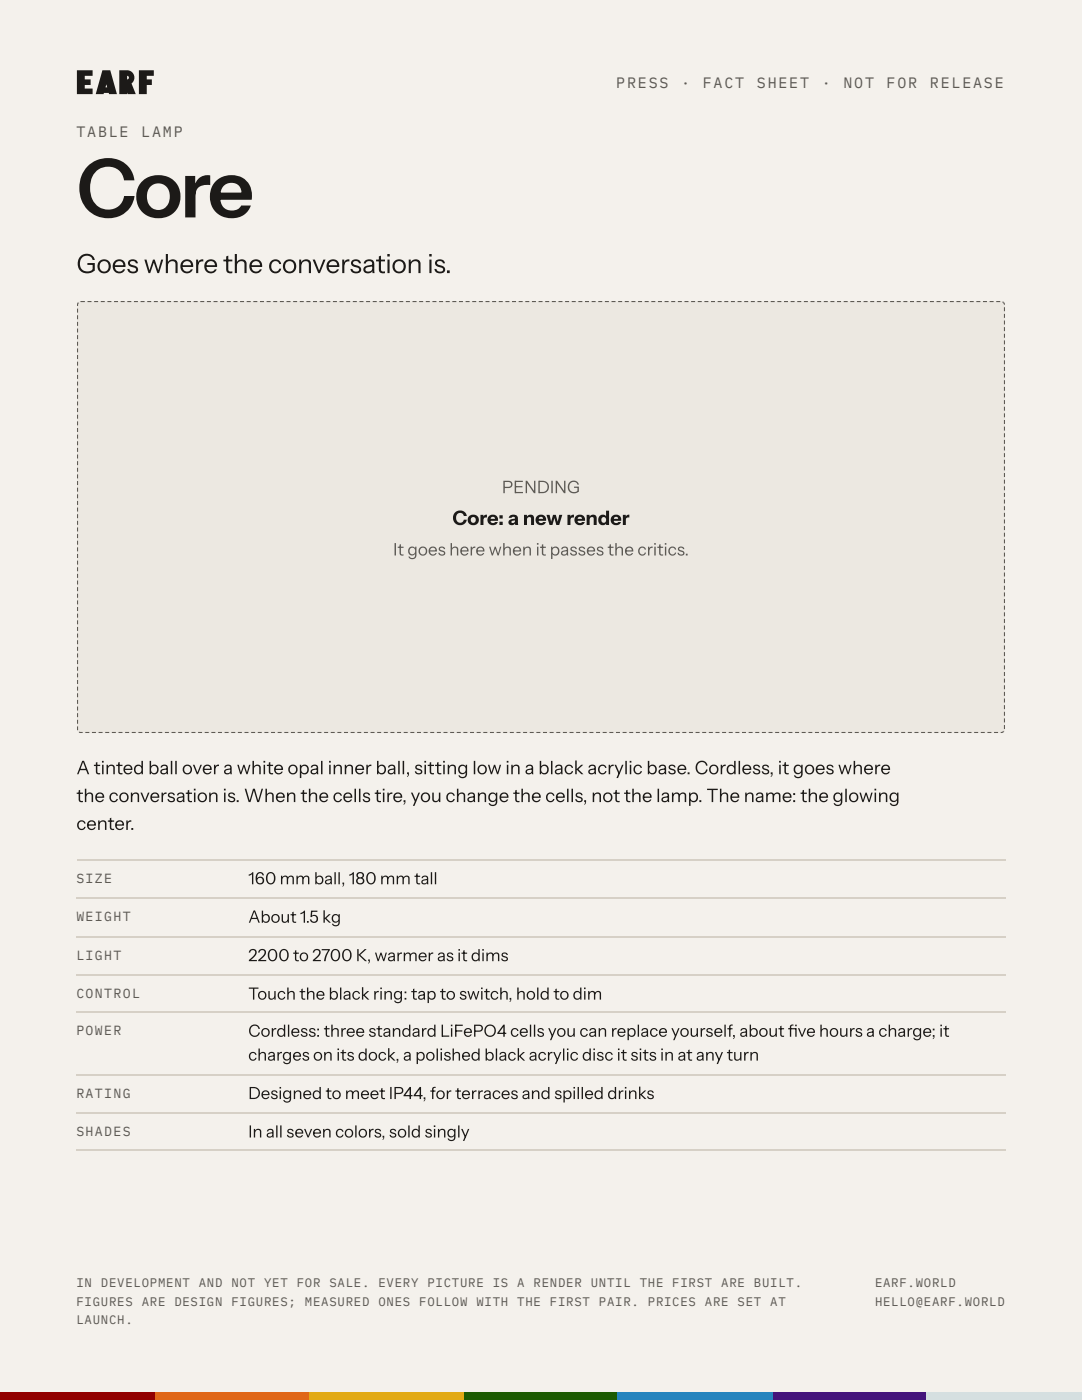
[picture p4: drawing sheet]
<svg xmlns="http://www.w3.org/2000/svg" width="216mm" height="279mm" viewBox="0 0 216 279" stroke-linecap="round" stroke-linejoin="round" font-family="sans-serif">
<path d="M0 0h215.9v279.4h-215.9z" fill="#f4f1ec"/>
<g fill="#1c1a18">
<path d="M15.3 14h3.2v1.1h-1.6v.7h1.2v1.2h-1.2v.7h1.6v1.1h-3.2z"/>
<path d="M27.7 14h3v1.1h-1.4v.7h1v1.2h-1v1.8h-1.6z"/>
<path d="M20.4 14l-1.3 4.8h1.6v-.3h1l.1 .3h1.5l-1.3-4.8zM21.2 16.8l.2 .6h-.4z"/>
<path d="M23.8 14v4.8h1.6v-.3l.1 .3h1.6l-.9-2.1 .4-.4 .2-.6v-.5l-.3-.6-.8-.5zM25.4 15.1l.3 .4-.1 .2-.2 .1z"/>
</g>
<path d="M15.3 60.1h185.3v86.2h-185.3z" fill="#ece8e1"/>
<g fill="#5e5a53">
<path d="M17.5 60h.8v.4h-.8zM18.8 60h.8v.4h-.8zM20.1 60h.8v.4h-.8zM21.4 60h.8v.4h-.8zM22.8 60h.8v.4h-.8zM24.1 60h.8v.4h-.8zM25.4 60h.8v.4h-.8zM26.7 60h.8v.4h-.8zM28.1 60h.7v.4h-.7zM29.4 60h.8v.4h-.8zM30.7 60h.8v.4h-.8zM32 60h.8v.4h-.8zM33.3 60h.8v.4h-.8zM34.7 60h.8v.4h-.8zM36 60h.8v.4h-.8zM37.3 60h.8v.4h-.8zM38.6 60h.8v.4h-.8zM40 60h.8v.4h-.8zM41.3 60h.8v.4h-.8zM42.6 60h.8v.4h-.8zM43.9 60h.8v.4h-.8zM45.3 60h.8v.4h-.8zM46.6 60h.8v.4h-.8zM47.9 60h.8v.4h-.8zM49.2 60h.8v.4h-.8zM50.6 60h.7v.4h-.7zM51.9 60h.8v.4h-.8zM53.2 60h.8v.4h-.8zM54.5 60h.8v.4h-.8zM55.8 60h.8v.4h-.8zM57.2 60h.8v.4h-.8zM58.5 60h.8v.4h-.8zM59.8 60h.8v.4h-.8zM61.1 60h.8v.4h-.8zM62.5 60h.8v.4h-.8zM63.8 60h.8v.4h-.8zM65.1 60h.8v.4h-.8zM66.4 60h.8v.4h-.8zM67.8 60h.8v.4h-.8zM69.1 60h.8v.4h-.8zM70.4 60h.8v.4h-.8zM71.7 60h.8v.4h-.8zM73.1 60h.7v.4h-.7zM74.4 60h.8v.4h-.8zM75.7 60h.8v.4h-.8zM77 60h.8v.4h-.8zM78.3 60h.8v.4h-.8zM79.7 60h.8v.4h-.8zM81 60h.8v.4h-.8zM82.3 60h.8v.4h-.8zM83.6 60h.8v.4h-.8zM85 60h.8v.4h-.8zM86.3 60h.8v.4h-.8zM87.6 60h.8v.4h-.8zM88.9 60h.8v.4h-.8zM90.3 60h.8v.4h-.8zM91.6 60h.8v.4h-.8zM92.9 60h.8v.4h-.8zM94.2 60h.8v.4h-.8zM95.6 60h.7v.4h-.7zM96.9 60h.8v.4h-.8zM98.2 60h.8v.4h-.8zM99.5 60h.8v.4h-.8zM100.8 60h.8v.4h-.8zM102.2 60h.8v.4h-.8zM103.5 60h.8v.4h-.8zM104.8 60h.8v.4h-.8zM106.1 60h.8v.4h-.8zM107.5 60h.8v.4h-.8zM108.8 60h.8v.4h-.8zM110.1 60h.8v.4h-.8zM111.4 60h.8v.4h-.8zM112.8 60h.8v.4h-.8zM114.1 60h.8v.4h-.8zM115.4 60h.8v.4h-.8zM116.7 60h.8v.4h-.8zM118.1 60h.7v.4h-.7zM119.4 60h.8v.4h-.8zM120.7 60h.8v.4h-.8zM122 60h.8v.4h-.8zM123.3 60h.8v.4h-.8zM124.7 60h.8v.4h-.8zM126 60h.8v.4h-.8zM127.3 60h.8v.4h-.8zM128.6 60h.8v.4h-.8zM130 60h.8v.4h-.8zM131.3 60h.8v.4h-.8zM132.6 60h.8v.4h-.8zM133.9 60h.8v.4h-.8zM135.3 60h.8v.4h-.8zM136.6 60h.8v.4h-.8zM137.9 60h.8v.4h-.8zM139.2 60h.8v.4h-.8zM140.6 60h.7v.4h-.7zM141.9 60h.8v.4h-.8zM143.2 60h.8v.4h-.8zM144.5 60h.8v.4h-.8zM145.8 60h.8v.4h-.8zM147.2 60h.8v.4h-.8zM148.5 60h.8v.4h-.8zM149.8 60h.8v.4h-.8zM151.1 60h.8v.4h-.8zM152.5 60h.8v.4h-.8zM153.8 60h.8v.4h-.8zM155.1 60h.8v.4h-.8zM156.4 60h.8v.4h-.8zM157.8 60h.8v.4h-.8zM159.1 60h.8v.4h-.8zM160.4 60h.8v.4h-.8zM161.7 60h.8v.4h-.8zM163.1 60h.7v.4h-.7zM164.4 60h.8v.4h-.8zM165.7 60h.8v.4h-.8zM167 60h.8v.4h-.8zM168.3 60h.8v.4h-.8zM169.7 60h.8v.4h-.8zM171 60h.8v.4h-.8zM172.3 60h.8v.4h-.8zM173.6 60h.8v.4h-.8zM175 60h.8v.4h-.8zM176.3 60h.8v.4h-.8zM177.6 60h.8v.4h-.8zM178.9 60h.8v.4h-.8zM180.3 60h.8v.4h-.8zM181.6 60h.8v.4h-.8zM182.9 60h.8v.4h-.8zM184.2 60h.8v.4h-.8zM185.6 60h.7v.4h-.7zM186.9 60h.8v.4h-.8zM188.2 60h.8v.4h-.8zM189.5 60h.8v.4h-.8zM190.8 60h.8v.4h-.8zM192.2 60h.8v.4h-.8zM193.5 60h.8v.4h-.8zM194.8 60h.8v.4h-.8zM196.1 60h.8v.4h-.8zM197.5 60h.8v.4h-.8zM198.8 60h.8v.4h-.8zM200.2 60h.3l.1 .2v.4h-.4l-.2-.2zM200.3 60.6h.3zM200.3 60.6h.3zM200.3 60.6h.3zM200.3 60.6h.3zM200.3 60.6h.3zM200.3 60.6h.3zM200.3 60.6h.3zM200.3 60.6h.3zM200.3 60.6h.3zM200.3 60.6h.3zM200.3 60.6h.3zM200.3 60.6h.3zM200.3 60.6h.3zM200.3 60.6h.3zM200.3 60.6h.3zM200.3 60.6h.3zM200.3 60.6h.3zM200.3 60.6h.3zM200.3 60.6h.3zM200.3 60.6h.3zM200.3 60.6h.3zM200.3 60.6h.3zM200.3 60.6h.3zM200.3 60.6h.3zM200.3 60.6h.3zM200.3 60.6h.3zM200.3 60.6h.3zM200.3 60.6h.3zM200.3 60.6h.3zM200.3 60.6h.3zM200.3 60.6h.3zM200.3 60.6h.3zM200.3 60.6h.3zM200.3 60.6h.3zM200.3 60.6h.3zM200.3 60.6h.3zM200.3 60.6h.3zM200.3 60.6h.3zM200.3 60.6h.3zM200.3 60.6h.3zM200.3 60.6h.3zM200.3 60.6h.3zM200.3 60.6h.3zM200.3 60.6h.3zM200.3 60.6h.3zM200.3 60.6h.3zM200.3 60.6h.3zM200.3 60.6h.3zM200.3 60.6h.3zM200.3 60.6h.3zM200.3 60.6h.3zM200.3 60.6h.3zM200.3 60.6h.3zM200.3 60.6h.3zM200.3 60.6h.3zM200.3 60.6h.3zM200.3 60.6h.3zM200.3 60.6h.3zM200.3 60.6h.3zM200.3 60.6h.3zM200.3 60.6h.3zM200.3 60.6h.3zM200.3 60.6h.3zM200.3 60.6h.3zM199.7 60.6h.9zM198.4 60.6h.7zM197 60.6h.8zM195.7 60.6h.8zM194.4 60.6h.8zM193.1 60.6h.8zM191.7 60.6h.8zM190.4 60.6h.8zM189.1 60.6h.8zM187.8 60.6h.8zM186.4 60.6h.8zM185.1 60.6h.8zM183.8 60.6h.8zM182.5 60.6h.8zM181.1 60.6h.8zM179.8 60.6h.8zM178.5 60.6h.8zM177.2 60.6h.8zM175.9 60.6h.7zM174.5 60.6h.8zM173.2 60.6h.8zM171.9 60.6h.8zM170.6 60.6h.8zM169.2 60.6h.8zM167.9 60.6h.8zM166.6 60.6h.8zM165.3 60.6h.8zM163.9 60.6h.8zM162.6 60.6h.8zM161.3 60.6h.8zM160 60.6h.8zM158.6 60.6h.8zM157.3 60.6h.8zM156 60.6h.8zM154.7 60.6h.8zM153.4 60.6h.7zM152 60.6h.8zM150.7 60.6h.8zM149.4 60.6h.8zM148.1 60.6h.8zM146.7 60.6h.8zM145.4 60.6h.8zM144.1 60.6h.8zM142.8 60.6h.8zM141.4 60.6h.8zM140.1 60.6h.8zM138.8 60.6h.8zM137.5 60.6h.8zM136.1 60.6h.8zM134.8 60.6h.8zM133.5 60.6h.8zM132.2 60.6h.8zM130.9 60.6h.7zM129.5 60.6h.8zM128.2 60.6h.8zM126.9 60.6h.8zM125.6 60.6h.8zM124.2 60.6h.8zM122.9 60.6h.8zM121.6 60.6h.8zM120.3 60.6h.8zM118.9 60.6h.8zM117.6 60.6h.8zM116.3 60.6h.8zM115 60.6h.8zM113.6 60.6h.8zM112.3 60.6h.8zM111 60.6h.8zM109.7 60.6h.8zM108.4 60.6h.7zM107 60.6h.8zM105.7 60.6h.8zM104.4 60.6h.8zM103.1 60.6h.8zM101.7 60.6h.8zM100.4 60.6h.8zM99.1 60.6h.8zM97.8 60.6h.8zM96.4 60.6h.8zM95.1 60.6h.8zM93.8 60.6h.8zM92.5 60.6h.8zM91.1 60.6h.8zM89.8 60.6h.8zM88.5 60.6h.8zM87.2 60.6h.8zM85.9 60.6h.7zM84.5 60.6h.8zM83.2 60.6h.8zM81.9 60.6h.8zM80.6 60.6h.8zM79.2 60.6h.8zM77.9 60.6h.8zM76.6 60.6h.8zM75.3 60.6h.8zM73.9 60.6h.8zM72.6 60.6h.8zM71.3 60.6h.8zM70 60.6h.8zM68.6 60.6h.8zM67.3 60.6h.8zM66 60.6h.8zM64.7 60.6h.8zM63.4 60.6h.7zM62 60.6h.8zM60.7 60.6h.8zM59.4 60.6h.8zM58.1 60.6h.7zM56.7 60.6h.8zM55.4 60.6h.8zM54.1 60.6h.8zM52.8 60.6h.8zM51.4 60.6h.8zM50.1 60.6h.8zM48.8 60.6h.8zM47.5 60.6h.8zM46.1 60.6h.8zM44.8 60.6h.8zM43.5 60.6h.8zM42.2 60.6h.8zM40.8 60.6h.8zM39.5 60.6h.8zM38.2 60.6h.8zM36.9 60.6h.8zM35.6 60.6h.7zM34.2 60.6h.8zM32.9 60.6h.8zM31.6 60.6h.8zM30.3 60.6h.8zM28.9 60.6h.8zM27.6 60.6h.8zM26.3 60.6h.8zM25 60.6h.8zM23.6 60.6h.8zM22.3 60.6h.8zM21 60.6h.8zM19.7 60.6h.8zM18.3 60.6h.8zM17 60.6h.8zM15.6 60.6h.9zM15.3 60.6h.4zM15.3 60.6h.3zM15.3 60.6h.3zM15.3 60.6h.3zM15.3 60.6h.3zM15.3 60.6h.3zM15.3 60.6h.3zM15.3 60.6h.3zM15.3 60.6h.3zM15.3 60.6h.3zM15.3 60.6h.3zM15.3 60.6h.3zM15.3 60.6h.3zM15.3 60.6h.3zM15.3 60.6h.3zM15.3 60.6h.3zM15.3 60.6h.3zM15.3 60.6h.3zM15.3 60.6h.3zM15.3 60.6h.3zM15.3 60.6h.3zM15.3 60.6h.3zM15.3 60.6h.3zM15.3 60.6h.3zM15.3 60.6h.3zM15.3 60.6h.3zM15.3 60.6h.3zM15.3 60.6h.3zM15.3 60.6h.3zM15.3 60.6h.3zM15.3 60.6h.3zM15.3 60.6h.3zM15.3 60.6h.3zM15.3 60.6h.3zM15.3 60.6h.3zM15.3 60.6h.3zM15.3 60.6h.3zM15.3 60.6h.3zM15.3 60.6h.3zM15.3 60.6h.3zM15.3 60.6h.3zM15.3 60.6h.3zM15.3 60.6h.3zM15.3 60.6h.3zM15.3 60.6h.3zM15.3 60.6h.3zM15.3 60.6h.3zM15.3 60.6h.3zM15.3 60.6h.3zM15.3 60.6h.3zM15.3 60.6h.3zM15.3 60.6h.3zM15.3 60.6h.3zM15.3 60.6h.3zM15.3 60.6h.3zM15.3 60.6h.3zM15.3 60.6h.3zM15.3 60.6h.3zM15.3 60.6h.3zM15.3 60.6h.3zM15.3 60.6h.3zM15.3 60.6h.3zM15.3 60.6h.3zM15.3 60.6h.3zM15.4 60.1l.4 .4-.1 .1h-.4zM16 60h.9v.4h-.8z"/>
<path d="M17.5 145.7h.8zM18.8 145.7h.8zM20.1 145.7h.8zM21.4 145.7h.8zM22.8 145.7h.8zM24.1 145.7h.8zM25.4 145.7h.8zM26.7 145.7h.8zM28.1 145.7h.7zM29.4 145.7h.8zM30.7 145.7h.8zM32 145.7h.8zM33.3 145.7h.8zM34.7 145.7h.8zM36 145.7h.8zM37.3 145.7h.8zM38.6 145.7h.8zM40 145.7h.8zM41.3 145.7h.8zM42.6 145.7h.8zM43.9 145.7h.8zM45.3 145.7h.8zM46.6 145.7h.8zM47.9 145.7h.8zM49.2 145.7h.8zM50.6 145.7h.7zM51.9 145.7h.8zM53.2 145.7h.8zM54.5 145.7h.8zM55.8 145.7h.8zM57.2 145.7h.8zM58.5 145.7h.8zM59.8 145.7h.8zM61.1 145.7h.8zM62.5 145.7h.8zM63.8 145.7h.8zM65.1 145.7h.8zM66.4 145.7h.8zM67.8 145.7h.8zM69.1 145.7h.8zM70.4 145.7h.8zM71.7 145.7h.8zM73.1 145.7h.7zM74.4 145.7h.8zM75.7 145.7h.8zM77 145.7h.8zM78.3 145.7h.8zM79.7 145.7h.8zM81 145.7h.8zM82.3 145.7h.8zM83.6 145.7h.8zM85 145.7h.8zM86.3 145.7h.8zM87.6 145.7h.8zM88.9 145.7h.8zM90.3 145.7h.8zM91.6 145.7h.8zM92.9 145.7h.8zM94.2 145.7h.8zM95.6 145.7h.7zM96.9 145.7h.8zM98.2 145.7h.8zM99.5 145.7h.8zM100.8 145.7h.8zM102.2 145.7h.8zM103.5 145.7h.8zM104.8 145.7h.8zM106.1 145.7h.8zM107.5 145.7h.8zM108.8 145.7h.8zM110.1 145.7h.8zM111.4 145.7h.8zM112.8 145.7h.8zM114.1 145.7h.8zM115.4 145.7h.8zM116.7 145.7h.8zM118.1 145.7h.7zM119.4 145.7h.8zM120.7 145.7h.8zM122 145.7h.8zM123.3 145.7h.8zM124.7 145.7h.8zM126 145.7h.8zM127.3 145.7h.8zM128.6 145.7h.8zM130 145.7h.8zM131.3 145.7h.8zM132.6 145.7h.8zM133.9 145.7h.8zM135.3 145.7h.8zM136.6 145.7h.8zM137.9 145.7h.8zM139.2 145.7h.8zM140.6 145.7h.7zM141.9 145.7h.8zM143.2 145.7h.8zM144.5 145.7h.8zM145.8 145.7h.8zM147.2 145.7h.8zM148.5 145.7h.8zM149.8 145.7h.8zM151.1 145.7h.8zM152.5 145.7h.8zM153.8 145.7h.8zM155.1 145.7h.8zM156.4 145.7h.8zM157.8 145.7h.8zM159.1 145.7h.8zM160.4 145.7h.8zM161.7 145.7h.8zM163.1 145.7h.7zM164.4 145.7h.8zM165.7 145.7h.8zM167 145.7h.8zM168.3 145.7h.8zM169.7 145.7h.8zM171 145.7h.8zM172.3 145.7h.8zM173.6 145.7h.8zM175 145.7h.8zM176.3 145.7h.8zM177.6 145.7h.8zM178.9 145.7h.8zM180.3 145.7h.8zM181.6 145.7h.8zM182.9 145.7h.8zM184.2 145.7h.8zM185.6 145.7h.7zM186.9 145.7h.8zM188.2 145.7h.8zM189.5 145.7h.8zM190.8 145.7h.8zM192.2 145.7h.8zM193.5 145.7h.8zM194.8 145.7h.8zM196.1 145.7h.8zM197.5 145.7h.8zM198.8 145.7h.8zM200 145.7h.6zM200.3 145.7h.3zM200.3 145.7h.3zM200.3 145.7h.3zM200.3 145.7h.3zM200.3 145.7h.3zM200.3 145.7h.3zM200.3 145.7h.3zM200.3 145.7h.3zM200.3 145.7h.3zM200.3 145.7h.3zM200.3 145.7h.3zM200.3 145.7h.3zM200.3 145.7h.3zM200.3 145.7h.3zM200.3 145.7h.3zM200.3 145.7h.3zM200.3 145.7h.3zM200.3 145.7h.3zM200.3 145.7h.3zM200.3 145.7h.3zM200.3 145.7h.3zM200.3 145.7h.3zM200.3 145.7h.3zM200.3 145.7h.3zM200.3 145.7h.3zM200.3 145.7h.3zM200.3 145.7h.3zM200.3 145.7h.3zM200.3 145.7h.3zM200.3 145.7h.3zM200.3 145.7h.3zM200.3 145.7h.3zM200.3 145.7h.3zM200.3 145.7h.3zM200.3 145.7h.3zM200.3 145.7h.3zM200.3 145.7h.3zM200.3 145.7h.3zM200.3 145.7h.3zM200.3 145.7h.3zM200.3 145.7h.3zM200.3 145.7h.3zM200.3 145.7h.3zM200.3 145.7h.3zM200.3 145.7h.3zM200.3 145.7h.3zM200.3 145.7h.3zM200.3 145.7h.3zM200.3 145.7h.3zM200.3 145.7h.3zM200.3 145.7h.3zM200.3 145.7h.3zM200.3 145.7h.3zM200.3 145.7h.3zM200.3 145.7h.3zM200.3 145.7h.3zM200.3 145.7h.3zM200.3 145.7h.3zM200.3 145.7h.3zM200.3 145.7h.3zM200.3 145.7h.3zM200.3 145.7h.3zM200.3 145.7h.3zM200.3 145.7h.3zM199.7 146l.5-.2 .4 .4-.1 .2h-.8zM198.4 146h.7v.4h-.7zM197 146h.8v.4h-.8zM195.7 146h.8v.4h-.8zM194.4 146h.8v.4h-.8zM193.1 146h.8v.4h-.8zM191.7 146h.8v.4h-.8zM190.4 146h.8v.4h-.8zM189.1 146h.8v.4h-.8zM187.8 146h.8v.4h-.8zM186.4 146h.8v.4h-.8zM185.1 146h.8v.4h-.8zM183.8 146h.8v.4h-.8zM182.5 146h.8v.4h-.8zM181.1 146h.8v.4h-.8zM179.8 146h.8v.4h-.8zM178.5 146h.8v.4h-.8zM177.2 146h.8v.4h-.8zM175.9 146h.7v.4h-.7zM174.5 146h.8v.4h-.8zM173.2 146h.8v.4h-.8zM171.9 146h.8v.4h-.8zM170.6 146h.8v.4h-.8zM169.2 146h.8v.4h-.8zM167.9 146h.8v.4h-.8zM166.6 146h.8v.4h-.8zM165.3 146h.8v.4h-.8zM163.9 146h.8v.4h-.8zM162.6 146h.8v.4h-.8zM161.3 146h.8v.4h-.8zM160 146h.8v.4h-.8zM158.6 146h.8v.4h-.8zM157.3 146h.8v.4h-.8zM156 146h.8v.4h-.8zM154.7 146h.8v.4h-.8zM153.4 146h.7v.4h-.7zM152 146h.8v.4h-.8zM150.7 146h.8v.4h-.8zM149.4 146h.8v.4h-.8zM148.1 146h.8v.4h-.8zM146.7 146h.8v.4h-.8zM145.4 146h.8v.4h-.8zM144.1 146h.8v.4h-.8zM142.8 146h.8v.4h-.8zM141.4 146h.8v.4h-.8zM140.1 146h.8v.4h-.8zM138.8 146h.8v.4h-.8zM137.5 146h.8v.4h-.8zM136.1 146h.8v.4h-.8zM134.8 146h.8v.4h-.8zM133.5 146h.8v.4h-.8zM132.2 146h.8v.4h-.8zM130.9 146h.7v.4h-.7zM129.5 146h.8v.4h-.8zM128.2 146h.8v.4h-.8zM126.9 146h.8v.4h-.8zM125.6 146h.8v.4h-.8zM124.2 146h.8v.4h-.8zM122.9 146h.8v.4h-.8zM121.6 146h.8v.4h-.8zM120.3 146h.8v.4h-.8zM118.9 146h.8v.4h-.8zM117.6 146h.8v.4h-.8zM116.3 146h.8v.4h-.8zM115 146h.8v.4h-.8zM113.6 146h.8v.4h-.8zM112.3 146h.8v.4h-.8zM111 146h.8v.4h-.8zM109.7 146h.8v.4h-.8zM108.4 146h.7v.4h-.7zM107 146h.8v.4h-.8zM105.7 146h.8v.4h-.8zM104.4 146h.8v.4h-.8zM103.1 146h.8v.4h-.8zM101.7 146h.8v.4h-.8zM100.4 146h.8v.4h-.8zM99.1 146h.8v.4h-.8zM97.8 146h.8v.4h-.8zM96.4 146h.8v.4h-.8zM95.1 146h.8v.4h-.8zM93.8 146h.8v.4h-.8zM92.5 146h.8v.4h-.8zM91.1 146h.8v.4h-.8zM89.8 146h.8v.4h-.8zM88.5 146h.8v.4h-.8zM87.2 146h.8v.4h-.8zM85.9 146h.7v.4h-.7zM84.5 146h.8v.4h-.8zM83.2 146h.8v.4h-.8zM81.9 146h.8v.4h-.8zM80.6 146h.8v.4h-.8zM79.2 146h.8v.4h-.8zM77.9 146h.8v.4h-.8zM76.6 146h.8v.4h-.8zM75.3 146h.8v.4h-.8zM73.9 146h.8v.4h-.8zM72.6 146h.8v.4h-.8zM71.3 146h.8v.4h-.8zM70 146h.8v.4h-.8zM68.6 146h.8v.4h-.8zM67.3 146h.8v.4h-.8zM66 146h.8v.4h-.8zM64.7 146h.8v.4h-.8zM63.4 146h.7v.4h-.7zM62 146h.8v.4h-.8zM60.7 146h.8v.4h-.8zM59.4 146h.8v.4h-.8zM58.1 146h.7v.4h-.7zM56.7 146h.8v.4h-.8zM55.4 146h.8v.4h-.8zM54.1 146h.8v.4h-.8zM52.8 146h.8v.4h-.8zM51.4 146h.8v.4h-.8zM50.1 146h.8v.4h-.8zM48.8 146h.8v.4h-.8zM47.5 146h.8v.4h-.8zM46.1 146h.8v.4h-.8zM44.8 146h.8v.4h-.8zM43.5 146h.8v.4h-.8zM42.2 146h.8v.4h-.8zM40.8 146h.8v.4h-.8zM39.5 146h.8v.4h-.8zM38.2 146h.8v.4h-.8zM36.9 146h.8v.4h-.8zM35.6 146h.7v.4h-.7zM34.2 146h.8v.4h-.8zM32.9 146h.8v.4h-.8zM31.6 146h.8v.4h-.8zM30.3 146h.8v.4h-.8zM28.9 146h.8v.4h-.8zM27.6 146h.8v.4h-.8zM26.3 146h.8v.4h-.8zM25 146h.8v.4h-.8zM23.6 146h.8v.4h-.8zM22.3 146h.8v.4h-.8zM21 146h.8v.4h-.8zM19.7 146h.8v.4h-.8zM18.3 146h.8v.4h-.8zM17 146h.8v.4h-.8zM15.9 145.9l.6 .1v.4h-.9zM15.3 145.7h.4l-.4 .1zM15.3 145.7h.3zM15.3 145.7h.3zM15.3 145.7h.3zM15.3 145.7h.3zM15.3 145.7h.3zM15.3 145.7h.3zM15.3 145.7h.3zM15.3 145.7h.3zM15.3 145.7h.3zM15.3 145.7h.3zM15.3 145.7h.3zM15.3 145.7h.3zM15.3 145.7h.3zM15.3 145.7h.3zM15.3 145.7h.3zM15.3 145.7h.3zM15.3 145.7h.3zM15.3 145.7h.3zM15.3 145.7h.3zM15.3 145.7h.3zM15.3 145.7h.3zM15.3 145.7h.3zM15.3 145.7h.3zM15.3 145.7h.3zM15.3 145.7h.3zM15.3 145.7h.3zM15.3 145.7h.3zM15.3 145.7h.3zM15.3 145.7h.3zM15.3 145.7h.3zM15.3 145.7h.3zM15.3 145.7h.3zM15.3 145.7h.3zM15.3 145.7h.3zM15.3 145.7h.3zM15.3 145.7h.3zM15.3 145.7h.3zM15.3 145.7h.3zM15.3 145.7h.3zM15.3 145.7h.3zM15.3 145.7h.3zM15.3 145.7h.3zM15.3 145.7h.3zM15.3 145.7h.3zM15.3 145.7h.3zM15.3 145.7h.3zM15.3 145.7h.3zM15.3 145.7h.3zM15.3 145.7h.3zM15.3 145.7h.3zM15.3 145.7h.3zM15.3 145.7h.3zM15.3 145.7h.3zM15.3 145.7h.3zM15.3 145.7h.3zM15.3 145.7h.3zM15.3 145.7h.3zM15.3 145.7h.3zM15.3 145.7h.3zM15.3 145.7h.3zM15.3 145.7h.3zM15.3 145.7h.3zM15.3 145.7h.3zM15.3 145.7h.5zM16 145.7h.9z"/>
<path d="M200 60v.4zM200 60v.4zM200 60v.4zM200 60v.4zM200 60v.4zM200 60v.4zM200 60v.4zM200 60v.4zM200 60v.4zM200 60v.4zM200 60v.4zM200 60v.4zM200 60v.4zM200 60v.4zM200 60v.4zM200 60v.4zM200 60v.4zM200 60v.4zM200 60v.4zM200 60v.4zM200 60v.4zM200 60v.4zM200 60v.4zM200 60v.4zM200 60v.4zM200 60v.4zM200 60v.4zM200 60v.4zM200 60v.4zM200 60v.4zM200 60v.4zM200 60v.4zM200 60v.4zM200 60v.4zM200 60v.4zM200 60v.4zM200 60v.4zM200 60v.4zM200 60v.4zM200 60v.4zM200 60v.4zM200 60v.4zM200 60v.4zM200 60v.4zM200 60v.4zM200 60v.4zM200 60v.4zM200 60v.4zM200 60v.4zM200 60v.4zM200 60v.4zM200 60v.4zM200 60v.4zM200 60v.4zM200 60v.4zM200 60v.4zM200 60v.4zM200 60v.4zM200 60v.4zM200 60v.4zM200 60v.4zM200 60v.4zM200 60v.4zM200 60v.4zM200 60v.4zM200 60v.4zM200 60v.4zM200 60v.4zM200 60v.4zM200 60v.4zM200 60v.4zM200 60v.4zM200 60v.4zM200 60v.4zM200 60v.4zM200 60v.4zM200 60v.4zM200 60v.4zM200 60v.4zM200 60v.4zM200 60v.4zM200 60v.4zM200 60v.4zM200 60v.4zM200 60v.4zM200 60v.4zM200 60v.4zM200 60v.4zM200 60v.4zM200 60v.4zM200 60v.4zM200 60v.4zM200 60v.4zM200 60v.4zM200 60v.4zM200 60v.4zM200 60v.4zM200 60v.4zM200 60v.4zM200 60v.4zM200 60v.4zM200 60v.4zM200 60v.4zM200 60v.4zM200 60v.4zM200 60v.4zM200 60v.4zM200 60v.4zM200 60v.4zM200 60v.4zM200 60v.4zM200 60v.4zM200 60v.4zM200 60v.4zM200 60v.4zM200 60v.4zM200 60v.4zM200 60v.4zM200 60v.4zM200 60v.4zM200 60v.4zM200 60v.4zM200 60v.4zM200 60v.4zM200 60v.4zM200 60v.4zM200 60v.4zM200 60v.4zM200 60v.4zM200 60v.4zM200 60v.4zM200 60v.4zM200 60v.4zM200 60v.4zM200 60v.4zM200 60v.4zM200 60v.4zM200 60v.4zM200.2 60h.3l.1 .2v.6h-.3l-.3-.4zM200.3 61.3h.3v.8h-.3zM200.3 62.6h.3v.8h-.3zM200.3 64h.3v.8h-.3zM200.3 65.3h.3v.8h-.3zM200.3 66.6h.3v.8h-.3zM200.3 67.9h.3v.8h-.3zM200.3 69.3h.3v.8h-.3zM200.3 70.6h.3v.8h-.3zM200.3 71.9h.3v.8h-.3zM200.3 73.2h.3v.8h-.3zM200.3 74.6h.3v.7h-.3zM200.3 75.9h.3v.8h-.3zM200.3 77.2h.3v.8h-.3zM200.3 78.5h.3v.8h-.3zM200.3 79.8h.3v.8h-.3zM200.3 81.2h.3v.8h-.3zM200.3 82.5h.3v.8h-.3zM200.3 83.8h.3v.8h-.3zM200.3 85.1h.3v.8h-.3zM200.3 86.5h.3v.8h-.3zM200.3 87.8h.3v.8h-.3zM200.3 89.1h.3v.8h-.3zM200.3 90.4h.3v.8h-.3zM200.3 91.8h.3v.8h-.3zM200.3 93.1h.3v.8h-.3zM200.3 94.4h.3v.8h-.3zM200.3 95.7h.3v.8h-.3zM200.3 97.1h.3v.7h-.3zM200.3 98.4h.3v.8h-.3zM200.3 99.7h.3v.8h-.3zM200.3 101h.3v.8h-.3zM200.3 102.3h.3v.8h-.3zM200.3 103.7h.3v.8h-.3zM200.3 105h.3v.8h-.3zM200.3 106.3h.3v.8h-.3zM200.3 107.6h.3v.8h-.3zM200.3 109h.3v.8h-.3zM200.3 110.3h.3v.8h-.3zM200.3 111.6h.3v.8h-.3zM200.3 112.9h.3v.8h-.3zM200.3 114.3h.3v.8h-.3zM200.3 115.6h.3v.8h-.3zM200.3 116.9h.3v.8h-.3zM200.3 118.2h.3v.8h-.3zM200.3 119.6h.3v.7h-.3zM200.3 120.9h.3v.8h-.3zM200.3 122.2h.3v.8h-.3zM200.3 123.5h.3v.8h-.3zM200.3 124.8h.3v.8h-.3zM200.3 126.2h.3v.8h-.3zM200.3 127.5h.3v.8h-.3zM200.3 128.8h.3v.8h-.3zM200.3 130.1h.3v.8h-.3zM200.3 131.5h.3v.8h-.3zM200.3 132.8h.3v.8h-.3zM200.3 134.1h.3v.8h-.3zM200.3 135.4h.3v.8h-.3zM200.3 136.8h.3v.8h-.3zM200.3 138.1h.3v.8h-.3zM200.3 139.4h.3v.8h-.3zM200.3 140.7h.3v.8h-.3zM200.3 142.1h.3v.7h-.3zM200.3 143.4h.3v.8h-.3zM200.3 144.7h.3v.8h-.3zM200 146l.2-.2 .4 .4-.1 .2h-.5zM200 146v.4zM200 146v.4zM200 146v.4zM200 146v.4zM200 146v.4zM200 146v.4zM200 146v.4zM200 146v.4zM200 146v.4zM200 146v.4zM200 146v.4zM200 146v.4zM200 146v.4zM200 146v.4zM200 146v.4zM200 146v.4zM200 146v.4zM200 146v.4zM200 146v.4zM200 146v.4zM200 146v.4zM200 146v.4zM200 146v.4zM200 146v.4zM200 146v.4zM200 146v.4zM200 146v.4zM200 146v.4zM200 146v.4zM200 146v.4zM200 146v.4zM200 146v.4zM200 146v.4zM200 146v.4zM200 146v.4zM200 146v.4zM200 146v.4zM200 146v.4zM200 146v.4zM200 146v.4zM200 146v.4zM200 146v.4zM200 146v.4zM200 146v.4zM200 146v.4zM200 146v.4zM200 146v.4zM200 146v.4zM200 146v.4zM200 146v.4zM200 146v.4zM200 146v.4zM200 146v.4zM200 146v.4zM200 146v.4zM200 146v.4zM200 146v.4zM200 146v.4zM200 146v.4zM200 146v.4zM200 146v.4zM200 146v.4zM200 146v.4zM200 146v.4zM200 146v.4zM200 146v.4zM200 146v.4zM200 146v.4zM200 146v.4zM200 146v.4zM200 146v.4zM200 146v.4zM200 146v.4zM200 146v.4zM200 146v.4zM200 146v.4zM200 146v.4zM200 146v.4zM200 146v.4zM200 146v.4zM200 146v.4zM200 146v.4zM200 146v.4zM200 146v.4zM200 146v.4zM200 146v.4zM200 146v.4zM200 146v.4zM200 146v.4zM200 146v.4zM200 146v.4zM200 146v.4zM200 146v.4zM200 146v.4zM200 146v.4zM200 146v.4zM200 146v.4zM200 146v.4zM200 146v.4zM200 146v.4zM200 146v.4zM200 146v.4zM200 146v.4zM200 146v.4zM200 146v.4zM200 146v.4zM200 146v.4zM200 146v.4zM200 146v.4zM200 146v.4zM200 146v.4zM200 146v.4zM200 146v.4zM200 146v.4zM200 146v.4zM200 146v.4zM200 146v.4zM200 146v.4zM200 146v.4zM200 146v.4zM200 146v.4zM200 146v.4zM200 146v.4zM200 146v.4zM200 146v.4zM200 146v.4zM200 146v.4zM200 146v.4zM200 146v.4zM200 146v.4zM200 146v.4zM200 146v.4zM200 146v.4zM200 146v.4zM200 146v.4zM200 146v.4zM200 146v.4zM200 146v.4zM200 145.9v.5zM200 145v.8zM200 143.7v.7zM200 142.3v.8zM200 141v.8zM200 139.7v.8zM200 138.4v.8zM200 137v.8zM200 135.7v.8zM200 134.4v.8zM200 133.1v.8zM200 131.7v.8zM200 130.4v.8zM200 129.1v.8zM200 127.8v.8zM200 126.4v.8zM200 125.1v.8zM200 123.8v.8zM200 122.5v.8zM200 121.2v.7zM200 119.8v.8zM200 118.5v.8zM200 117.2v.8zM200 115.9v.7zM200 114.5v.8zM200 113.2v.8zM200 111.9v.8zM200 110.6v.8zM200 109.2v.8zM200 107.9v.8zM200 106.6v.8zM200 105.3v.8zM200 103.9v.8zM200 102.6v.8zM200 101.3v.8zM200 100v.8zM200 98.6v.8zM200 97.3v.8zM200 96v.8zM200 94.7v.8zM200 93.4v.7zM200 92v.8zM200 90.7v.8zM200 89.4v.8zM200 88.1v.8zM200 86.7v.8zM200 85.4v.8zM200 84.1v.8zM200 82.8v.8zM200 81.4v.8zM200 80.1v.8zM200 78.8v.8zM200 77.5v.8zM200 76.1v.8zM200 74.8v.8zM200 73.5v.8zM200 72.2v.8zM200 70.9v.7zM200 69.5v.8zM200 68.2v.8zM200 66.9v.8zM200 65.6v.8zM200 64.2v.8zM200 62.9v.8zM200 61.6v.8zM200 60.1v1zM200 60v.4z"/>
<path d="M15.9 60v.4zM15.9 60v.4zM15.9 60v.4zM15.9 60v.4zM15.9 60v.4zM15.9 60v.4zM15.9 60v.4zM15.9 60v.4zM15.9 60v.4zM15.9 60v.4zM15.9 60v.4zM15.9 60v.4zM15.9 60v.4zM15.9 60v.4zM15.9 60v.4zM15.9 60v.4zM15.9 60v.4zM15.9 60v.4zM15.9 60v.4zM15.9 60v.4zM15.9 60v.4zM15.9 60v.4zM15.9 60v.4zM15.9 60v.4zM15.9 60v.4zM15.9 60v.4zM15.9 60v.4zM15.9 60v.4zM15.9 60v.4zM15.9 60v.4zM15.9 60v.4zM15.9 60v.4zM15.9 60v.4zM15.9 60v.4zM15.9 60v.4zM15.9 60v.4zM15.9 60v.4zM15.9 60v.4zM15.9 60v.4zM15.9 60v.4zM15.9 60v.4zM15.9 60v.4zM15.9 60v.4zM15.9 60v.4zM15.9 60v.4zM15.9 60v.4zM15.9 60v.4zM15.9 60v.4zM15.9 60v.4zM15.9 60v.4zM15.9 60v.4zM15.9 60v.4zM15.9 60v.4zM15.9 60v.4zM15.9 60v.4zM15.9 60v.4zM15.9 60v.4zM15.9 60v.4zM15.9 60v.4zM15.9 60v.4zM15.9 60v.4zM15.9 60v.4zM15.9 60v.4zM15.9 60v.4zM15.9 60v.4zM15.9 60v.4zM15.9 60v.4zM15.9 60v.4zM15.9 60v.4zM15.9 60v.4zM15.9 60v.4zM15.9 60v.4zM15.9 60v.4zM15.9 60v.4zM15.9 60v.4zM15.9 60v.4zM15.9 60v.4zM15.9 60v.4zM15.9 60v.4zM15.9 60v.4zM15.9 60v.4zM15.9 60v.4zM15.9 60v.4zM15.9 60v.4zM15.9 60v.4zM15.9 60v.4zM15.9 60v.4zM15.9 60v.4zM15.9 60v.4zM15.9 60v.4zM15.9 60v.4zM15.9 60v.4zM15.9 60v.4zM15.9 60v.4zM15.9 60v.4zM15.9 60v.4zM15.9 60v.4zM15.9 60v.4zM15.9 60v.4zM15.9 60v.4zM15.9 60v.4zM15.9 60v.4zM15.9 60v.4zM15.9 60v.4zM15.9 60v.4zM15.9 60v.4zM15.9 60v.4zM15.9 60v.4zM15.9 60v.4zM15.9 60v.4zM15.9 60v.4zM15.9 60v.4zM15.9 60v.4zM15.9 60v.4zM15.9 60v.4zM15.9 60v.4zM15.9 60v.4zM15.9 60v.4zM15.9 60v.4zM15.9 60v.4zM15.9 60v.4zM15.9 60v.4zM15.9 60v.4zM15.9 60v.4zM15.9 60v.4zM15.9 60v.4zM15.9 60v.4zM15.9 60v.4zM15.9 60v.4zM15.9 60v.4zM15.9 60v.4zM15.9 60v.4zM15.9 60v.4zM15.9 60v.4zM15.9 60v.4zM15.9 60v.4zM15.9 60v.4zM15.9 60v.4zM15.9 60v.8zM15.9 61.3v.8zM15.9 62.6v.8zM15.9 64v.8zM15.9 65.3v.8zM15.9 66.6v.8zM15.9 67.9v.8zM15.9 69.3v.8zM15.9 70.6v.8zM15.9 71.9v.8zM15.9 73.2v.8zM15.9 74.6v.7zM15.9 75.9v.8zM15.9 77.2v.8zM15.9 78.5v.8zM15.9 79.8v.8zM15.9 81.2v.8zM15.9 82.5v.8zM15.9 83.8v.8zM15.9 85.1v.8zM15.9 86.5v.8zM15.9 87.8v.8zM15.9 89.1v.8zM15.9 90.4v.8zM15.9 91.8v.8zM15.9 93.1v.8zM15.9 94.4v.8zM15.9 95.7v.8zM15.9 97.1v.7zM15.9 98.4v.8zM15.9 99.7v.8zM15.9 101v.8zM15.9 102.3v.8zM15.9 103.7v.8zM15.9 105v.8zM15.9 106.3v.8zM15.9 107.6v.8zM15.9 109v.8zM15.9 110.3v.8zM15.9 111.6v.8zM15.9 112.9v.8zM15.9 114.3v.8zM15.9 115.6v.8zM15.9 116.9v.8zM15.9 118.2v.8zM15.9 119.6v.7zM15.9 120.9v.8zM15.9 122.2v.8zM15.9 123.5v.8zM15.9 124.8v.8zM15.9 126.2v.8zM15.9 127.5v.8zM15.9 128.8v.8zM15.9 130.1v.8zM15.9 131.5v.8zM15.9 132.8v.8zM15.9 134.1v.8zM15.9 135.4v.8zM15.9 136.8v.8zM15.9 138.1v.8zM15.9 139.4v.8zM15.9 140.7v.8zM15.9 142.1v.7zM15.9 143.4v.8zM15.9 144.7v.8zM15.9 145.8v.6zM15.9 146v.4zM15.9 146v.4zM15.9 146v.4zM15.9 146v.4zM15.9 146v.4zM15.9 146v.4zM15.9 146v.4zM15.9 146v.4zM15.9 146v.4zM15.9 146v.4zM15.9 146v.4zM15.9 146v.4zM15.9 146v.4zM15.9 146v.4zM15.9 146v.4zM15.9 146v.4zM15.9 146v.4zM15.9 146v.4zM15.9 146v.4zM15.9 146v.4zM15.9 146v.4zM15.9 146v.4zM15.9 146v.4zM15.9 146v.4zM15.9 146v.4zM15.9 146v.4zM15.9 146v.4zM15.9 146v.4zM15.9 146v.4zM15.9 146v.4zM15.9 146v.4zM15.9 146v.4zM15.9 146v.4zM15.9 146v.4zM15.9 146v.4zM15.9 146v.4zM15.9 146v.4zM15.9 146v.4zM15.9 146v.4zM15.9 146v.4zM15.9 146v.4zM15.9 146v.4zM15.9 146v.4zM15.9 146v.4zM15.9 146v.4zM15.9 146v.4zM15.9 146v.4zM15.9 146v.4zM15.9 146v.4zM15.9 146v.4zM15.9 146v.4zM15.9 146v.4zM15.9 146v.4zM15.9 146v.4zM15.9 146v.4zM15.9 146v.4zM15.9 146v.4zM15.9 146v.4zM15.9 146v.4zM15.9 146v.4zM15.9 146v.4zM15.9 146v.4zM15.9 146v.4zM15.9 146v.4zM15.9 146v.4zM15.9 146v.4zM15.9 146v.4zM15.9 146v.4zM15.9 146v.4zM15.9 146v.4zM15.9 146v.4zM15.9 146v.4zM15.9 146v.4zM15.9 146v.4zM15.9 146v.4zM15.9 146v.4zM15.9 146v.4zM15.9 146v.4zM15.9 146v.4zM15.9 146v.4zM15.9 146v.4zM15.9 146v.4zM15.9 146v.4zM15.9 146v.4zM15.9 146v.4zM15.9 146v.4zM15.9 146v.4zM15.9 146v.4zM15.9 146v.4zM15.9 146v.4zM15.9 146v.4zM15.9 146v.4zM15.9 146v.4zM15.9 146v.4zM15.9 146v.4zM15.9 146v.4zM15.9 146v.4zM15.9 146v.4zM15.9 146v.4zM15.9 146v.4zM15.9 146v.4zM15.9 146v.4zM15.9 146v.4zM15.9 146v.4zM15.9 146v.4zM15.9 146v.4zM15.9 146v.4zM15.9 146v.4zM15.9 146v.4zM15.9 146v.4zM15.9 146v.4zM15.9 146v.4zM15.9 146v.4zM15.9 146v.4zM15.9 146v.4zM15.9 146v.4zM15.9 146v.4zM15.9 146v.4zM15.9 146v.4zM15.9 146v.4zM15.9 146v.4zM15.9 146v.4zM15.9 146v.4zM15.9 146v.4zM15.9 146v.4zM15.9 146v.4zM15.9 146v.4zM15.9 146v.4zM15.9 146v.4zM15.9 146v.4zM15.9 146v.4zM15.9 146v.4zM15.9 146v.4zM15.9 146v.4zM15.9 146v.4zM15.9 146v.4zM15.9 146v.4zM15.9 146v.4zM15.9 145.9v.5h-.3zM15.3 145h.3l.1 .7-.4 .1zM15.3 143.7h.3v.7h-.3zM15.3 142.3h.3v.8h-.3zM15.3 141h.3v.8h-.3zM15.3 139.7h.3v.8h-.3zM15.3 138.4h.3v.8h-.3zM15.3 137h.3v.8h-.3zM15.3 135.7h.3v.8h-.3zM15.3 134.4h.3v.8h-.3zM15.3 133.1h.3v.8h-.3zM15.3 131.7h.3v.8h-.3zM15.3 130.4h.3v.8h-.3zM15.3 129.1h.3v.8h-.3zM15.3 127.8h.3v.8h-.3zM15.3 126.4h.3v.8h-.3zM15.3 125.1h.3v.8h-.3zM15.3 123.8h.3v.8h-.3zM15.3 122.5h.3v.8h-.3zM15.3 121.2h.3v.7h-.3zM15.3 119.8h.3v.8h-.3zM15.3 118.5h.3v.8h-.3zM15.3 117.2h.3v.8h-.3zM15.3 115.9h.3v.7h-.3zM15.3 114.5h.3v.8h-.3zM15.3 113.2h.3v.8h-.3zM15.3 111.9h.3v.8h-.3zM15.3 110.6h.3v.8h-.3zM15.3 109.2h.3v.8h-.3zM15.3 107.9h.3v.8h-.3zM15.3 106.6h.3v.8h-.3zM15.3 105.3h.3v.8h-.3zM15.3 103.9h.3v.8h-.3zM15.3 102.6h.3v.8h-.3zM15.3 101.3h.3v.8h-.3zM15.3 100h.3v.8h-.3zM15.3 98.6h.3v.8h-.3zM15.3 97.3h.3v.8h-.3zM15.3 96h.3v.8h-.3zM15.3 94.7h.3v.8h-.3zM15.3 93.4h.3v.7h-.3zM15.3 92h.3v.8h-.3zM15.3 90.7h.3v.8h-.3zM15.3 89.4h.3v.8h-.3zM15.3 88.1h.3v.8h-.3zM15.3 86.7h.3v.8h-.3zM15.3 85.4h.3v.8h-.3zM15.3 84.1h.3v.8h-.3zM15.3 82.8h.3v.8h-.3zM15.3 81.4h.3v.8h-.3zM15.3 80.1h.3v.8h-.3zM15.3 78.8h.3v.8h-.3zM15.3 77.5h.3v.8h-.3zM15.3 76.1h.3v.8h-.3zM15.3 74.8h.3v.8h-.3zM15.3 73.5h.3v.8h-.3zM15.3 72.2h.3v.8h-.3zM15.3 70.9h.3v.7h-.3zM15.3 69.5h.3v.8h-.3zM15.3 68.2h.3v.8h-.3zM15.3 66.9h.3v.8h-.3zM15.3 65.6h.3v.8h-.3zM15.3 64.2h.3v.8h-.3zM15.3 62.9h.3v.8h-.3zM15.3 61.6h.3v.8h-.3zM15.4 60.1l.4 .4-.2 .6h-.3zM15.9 60v.4z"/>
</g>
<path d="M15.3 171.6h185.3M15.3 179.3h185.3M15.3 186.9h185.3M15.3 194.6h185.3M15.3 202h185.3M15.3 214.4h185.3M15.3 222.1h185.3M15.3 229.5h185.3" fill="none" stroke="#d6d0c6" stroke-width=".26"/>
<path d="M0 277.8h31v1.6h-31z" fill="#920000"/>
<path d="M31 277.8h30.6v1.6h-30.6z" fill="#e06718"/>
<path d="M61.6 277.8h31v1.6h-31z" fill="#e2aa15"/>
<path d="M92.6 277.8h30.7v1.6h-30.7z" fill="#1c5b02"/>
<path d="M123.3 277.8h31v1.6h-31z" fill="#2584be"/>
<path d="M154.3 277.8h30.6v1.6h-30.6z" fill="#44147b"/>
<path d="M184.9 277.8h31v1.6h-31z" fill="#d5dfe0"/>
<text font-size="16.2" fill="#1c1a18" x="15.2" y="43.4">Core</text>
<text font-size="5.3" fill="#1c1a18" x="15.2" y="54.5">Goes where the conversation is.</text>
<text font-size="4" fill="#1c1a18" x="90.3" y="104.8">Core: a new render</text>
<g font-size="3.7" fill="#1c1a18">
<text x="15.2" y="154.5">A tinted ball over a white opal inner ball, sitting low in a black acrylic base. Cordless, it goes where</text>
<text x="15.2" y="160.1">the conversation is. When the cells tire, you change the cells, not the lamp. The name: the glowing</text>
<text x="15.2" y="165.6">center.</text>
</g>
<g font-size="3.4" fill="#5e5a53">
<text x="100.1" y="98.4">PENDING</text>
<text x="78.4" y="110.9">It goes here when it passes the critics.</text>
</g>
<g font-size="3.3" fill="#1c1a18">
<text x="49.5" y="176.5">160 mm ball, 180 mm tall</text>
<text x="49.5" y="184.1">About 1.5 kg</text>
<text x="49.5" y="191.8">2200 to 2700 K, warmer as it dims</text>
<text x="49.5" y="199.5">Touch the black ring: tap to switch, hold to dim</text>
<text x="49.5" y="206.9">Cordless: three standard LiFePO4 cells you can replace yourself, about fve hours a charge; it</text>
<text x="157.2" y="206.9">i</text>
<text x="49.5" y="211.7">charges on its dock, a polished black acrylic disc it sits in at any turn</text>
<text x="49.5" y="219.3">Designed to meet IP44, for terraces and spilled drinks</text>
<text x="49.5" y="227">In all seven colors, sold singly</text>
</g>
<g font-size="3" fill="#5e5a53">
<text x="123" y="17.5">PRESS</text>
<text x="135.9" y="17.5">·</text>
<text x="140.2" y="17.5">FACT</text>
<text x="151" y="17.5">SHEET</text>
<text x="164" y="17.5">·</text>
<text x="168.3" y="17.5">NOT</text>
<text x="176.9" y="17.5">FOR</text>
<text x="185.6" y="17.5">RELEASE</text>
<text x="15.2" y="27.3">TABLE</text>
<text x="28.2" y="27.3">LAMP</text>
</g>
<g font-size="2.6" fill="#5e5a53">
<text x="15.2" y="176.2">SIZE</text>
<text x="15.2" y="183.9">WEIGHT</text>
<text x="15.2" y="191.6">LIGHT</text>
<text x="15.2" y="199.2">CONTROL</text>
<text x="15.2" y="206.6">POWER</text>
<text x="15.2" y="219.1">RATING</text>
<text x="15.2" y="226.7">SHADES</text>
</g>
<g font-size="2.5" fill="#5e5a53">
<text x="15.2" y="256.9">IN</text>
<text x="20.1" y="256.9">DEVELOPMENT</text>
<text x="39.7" y="256.9">AND</text>
<text x="46.2" y="256.9">NOT</text>
<text x="52.7" y="256.9">YET</text>
<text x="59.2" y="256.9">FOR</text>
<text x="65.7" y="256.9">SALE.</text>
<text x="75.5" y="256.9">EVERY</text>
<text x="85.3" y="256.9">PICTURE</text>
<text x="98.3" y="256.9">IS</text>
<text x="103.2" y="256.9">A</text>
<text x="106.5" y="256.9">RENDER</text>
<text x="117.9" y="256.9">UNTIL</text>
<text x="127.6" y="256.9">THE</text>
<text x="134.2" y="256.9">FIRST</text>
<text x="143.9" y="256.9">ARE</text>
<text x="150.4" y="256.9">BUILT.</text>
<text x="174.6" y="256.9">EARF.WORLD</text>
<text x="15.2" y="260.6">FIGURES</text>
<text x="28.3" y="260.6">ARE</text>
<text x="34.8" y="260.6">DESIGN</text>
<text x="46.2" y="260.6">FIGURES;</text>
<text x="60.9" y="260.6">MEASURED</text>
<text x="75.5" y="260.6">ONES</text>
<text x="83.7" y="260.6">FOLLOW</text>
<text x="95.1" y="260.6">WITH</text>
<text x="103.2" y="260.6">THE</text>
<text x="109.7" y="260.6">FIRST</text>
<text x="119.5" y="260.6">PAIR.</text>
<text x="129.3" y="260.6">PRICES</text>
<text x="140.7" y="260.6">ARE</text>
<text x="147.2" y="260.6">SET</text>
<text x="153.7" y="260.6">AT</text>
<text x="174.6" y="260.6">HELLO@EARF.WORLD</text>
<text x="15.2" y="264.3">LAUNCH.</text>
</g>
</svg>
